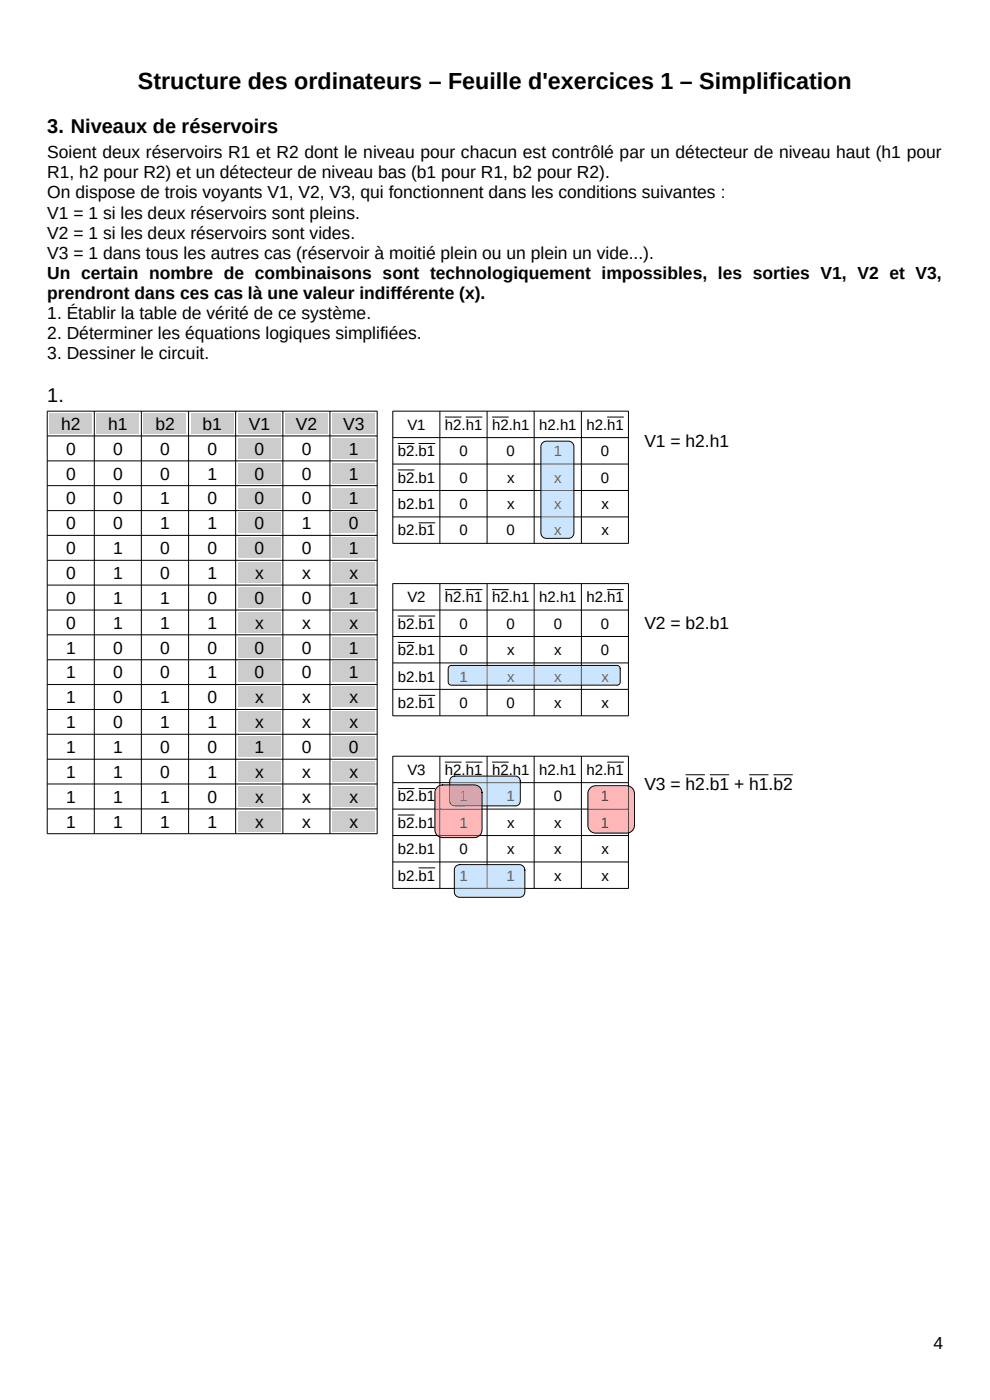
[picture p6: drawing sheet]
<svg xmlns="http://www.w3.org/2000/svg" width="210mm" height="297mm" viewBox="0 0 210 297" stroke-linecap="round" stroke-linejoin="round" font-family="sans-serif">
<g fill="#ccc">
<path d="M10.5 87.7h9v4.3h-9z" fill-rule="evenodd"/>
<path d="M20.5 87.7h9v4.3h-9z" fill-rule="evenodd"/>
<path d="M30.5 87.7h9v4.3h-9z" fill-rule="evenodd"/>
<path d="M40.5 87.7h9v4.3h-9z" fill-rule="evenodd"/>
<path d="M50.5 87.7h9v4.3h-9z" fill-rule="evenodd"/>
<path d="M60.5 87.7h9v4.3h-9z" fill-rule="evenodd"/>
<path d="M70.5 87.7h9v4.3h-9z" fill-rule="evenodd"/>
<path d="M50.5 93h9v4.2h-9z" fill-rule="evenodd"/>
<path d="M70.5 93h9v4.2h-9z" fill-rule="evenodd"/>
<path d="M50.5 98.2h9v4.3h-9z" fill-rule="evenodd"/>
<path d="M70.5 98.2h9v4.3h-9z" fill-rule="evenodd"/>
<path d="M50.5 103.5h9v4.3h-9z" fill-rule="evenodd"/>
<path d="M70.5 103.5h9v4.3h-9z" fill-rule="evenodd"/>
<path d="M50.5 108.8h9v4.2h-9z" fill-rule="evenodd"/>
<path d="M70.5 108.8h9v4.2h-9z" fill-rule="evenodd"/>
<path d="M50.5 114.1h9v4.2h-9z" fill-rule="evenodd"/>
<path d="M70.5 114.1h9v4.2h-9z" fill-rule="evenodd"/>
<path d="M50.5 119.3h9v4.3h-9z" fill-rule="evenodd"/>
<path d="M70.5 119.3h9v4.3h-9z" fill-rule="evenodd"/>
<path d="M50.5 124.6h9v4.3h-9z" fill-rule="evenodd"/>
<path d="M70.5 124.6h9v4.3h-9z" fill-rule="evenodd"/>
<path d="M50.5 129.9h9v4.2h-9z" fill-rule="evenodd"/>
<path d="M70.5 129.9h9v4.2h-9z" fill-rule="evenodd"/>
<path d="M50.5 135.2h9v4.2h-9z" fill-rule="evenodd"/>
<path d="M70.5 135.2h9v4.2h-9z" fill-rule="evenodd"/>
<path d="M50.5 140.4h9v4.3h-9z" fill-rule="evenodd"/>
<path d="M70.5 140.4h9v4.3h-9z" fill-rule="evenodd"/>
<path d="M50.5 145.7h9v4.3h-9z" fill-rule="evenodd"/>
<path d="M70.5 145.7h9v4.3h-9z" fill-rule="evenodd"/>
<path d="M50.5 151h9v4.2h-9z" fill-rule="evenodd"/>
<path d="M70.5 151h9v4.2h-9z" fill-rule="evenodd"/>
<path d="M50.5 156.3h9v4.2h-9z" fill-rule="evenodd"/>
<path d="M70.5 156.3h9v4.2h-9z" fill-rule="evenodd"/>
<path d="M50.5 161.5h9v4.3h-9z" fill-rule="evenodd"/>
<path d="M70.5 161.5h9v4.3h-9z" fill-rule="evenodd"/>
<path d="M50.5 166.8h9v4.3h-9z" fill-rule="evenodd"/>
<path d="M70.5 166.8h9v4.3h-9z" fill-rule="evenodd"/>
<path d="M50.5 172.1h9v4.2h-9z" fill-rule="evenodd"/>
<path d="M70.5 172.1h9v4.2h-9z" fill-rule="evenodd"/>
</g>
<g fill="none" stroke="#000" stroke-width=".21">
<path d="M10 87.2h70M10 92.5h70M10 97.8h70M10 87.2v89.7h70v-89.7M20 87.2v89.7M30 87.2v89.7M40 87.2v89.7M50 87.2v89.7M60 87.2v89.7M70 87.2v89.7M83.3 87.2h50M83.3 92.8h50"/>
<path d="M83.3 98.4h50M83.3 87.2v28.1h50v-28.1M84.4 94.1h3.5M84.4 99.7h3.5M88.8 94.1h3.5M93.3 87.2v28.1M94.4 88.5h3.5M98.8 88.5h3.5M103.3 87.2v28.1M104.4 88.5h3.5M113.3 87.2v28.1M123.3 87.2v28.1"/>
<path d="M128.8 88.5h3.5M10 103h70M10 108.3h70M10 113.6h70M10 118.9h70M83.3 104.1h50M83.3 109.7h50M88.8 110.9h3.5M10 124.1h70M10 129.4h70M10 134.7h70M10 140h70"/>
<path d="M83.3 129.4h50M83.3 123.8h50M83.3 135h50M83.3 123.8v28.1M84.4 130.7h3.5M84.4 136.3h3.5M88.8 130.7h3.5M93.3 123.8v28.1M94.4 125.1h3.5M98.8 125.1h3.5M103.3 123.8v28.1M104.4 125.1h3.5"/>
<path d="M113.3 123.8v28.1M123.3 123.8v28.1M128.8 125.1h3.5M133.3 123.8v28.1M10 145.2h70M10 150.5h70M10 155.8h70M83.3 140.6h50M83.3 146.2h50M83.3 151.9h50M88.8 147.5h3.5M10 161.1h70"/>
<path d="M10 166.3h70M10 171.6h70M83.3 166h50M83.3 171.6h50M83.3 177.3h50M83.3 160.4h50v28.1h-50zM84.4 167.3h3.5M84.4 172.9h3.5M88.8 167.3h3.5M93.3 160.4v28.1M94.4 161.7h3.5M98.8 161.7h3.5"/>
<path d="M103.3 160.4v28.1M104.4 161.7h3.5M113.3 160.4v28.1M123.3 160.4v28.1M128.8 161.7h3.5M145.4 164.4h4.1M150.6 164.4h4.1M158.9 164.4h4.1M164.1 164.4h4.1M83.3 182.9h50M88.8 184.1h3.5"/>
</g>
<path d="M115 94l.9-.4h4.7a1.17 1.17 0 0 1 1.1 1.2v18.2a1.14 1.14 0 0 1-1.1 1.2h-4.7a1.17 1.17 0 0 1-1.2-1.2v-18.2z" fill-rule="evenodd" fill="#9cf"/>
<path d="M115 94l.9-.4h4.7a1.17 1.17 0 0 1 1.1 1.2v18.2a1.14 1.14 0 0 1-1.1 1.2h-4.7a1.17 1.17 0 0 1-1.2-1.2v-18.2z" fill="none" stroke="#000" stroke-width=".21"/>
<path d="M95.3 141.4l.5-.2h35.1l.3 .1 .3 .4 .1 3-.2 .5-.5 .2h-35.1l-.5-.2-.2-.5v-2.8z" fill-rule="evenodd" fill="#9cf"/>
<path d="M95.3 141.4l.5-.2h35.1l.3 .1 .3 .4 .1 3-.2 .5-.5 .2h-35.1l-.5-.2-.2-.5v-2.8z" fill="none" stroke="#000" stroke-width=".21"/>
<path d="M96.7 183.8l.8-.4h12.7a1.17 1.17 0 0 1 1.1 1.2v4.6a1.17 1.17 0 0 1-1.1 1.2h-12.7a1.17 1.17 0 0 1-1.1-1.2v-4.6z" fill-rule="evenodd" fill="#9cf"/>
<path d="M96.7 183.8l.8-.4h12.7a1.17 1.17 0 0 1 1.1 1.2v4.6a1.17 1.17 0 0 1-1.1 1.2h-12.7a1.17 1.17 0 0 1-1.1-1.2v-4.6z" fill="none" stroke="#000" stroke-width=".21"/>
<path d="M95.7 165l.7-.4h12.9a1.05 1.05 0 0 1 1.1 1.1v4.2a1.02 1.02 0 0 1-1.1 1.1h-12.8a1.05 1.05 0 0 1-1.1-1.1v-4.2z" fill-rule="evenodd" fill="#9cf"/>
<path d="M95.7 165l.7-.4h12.9a1.05 1.05 0 0 1 1.1 1.1v4.2a1.02 1.02 0 0 1-1.1 1.1h-12.8a1.05 1.05 0 0 1-1.1-1.1v-4.2z" fill="none" stroke="#000" stroke-width=".21"/>
<path d="M92.6 167.1l.8-.5 .5-.1h6.7a1.67 1.67 0 0 1 1.7 1.7v7.8a1.67 1.67 0 0 1-1.7 1.7h-6.7a1.67 1.67 0 0 1-1.6-1.7v-7.8z" fill-rule="evenodd" fill="#ff6d6d"/>
<path d="M92.6 167.1l.8-.5 .5-.1h6.7a1.67 1.67 0 0 1 1.7 1.7v7.8a1.67 1.67 0 0 1-1.7 1.7h-6.7a1.67 1.67 0 0 1-1.6-1.7v-7.8z" fill="none" stroke="#000" stroke-width=".21"/>
<path d="M125.1 167.3l.7-.5 .5-.1h6.6a1.65 1.65 0 0 1 1.7 1.6v6.8a1.65 1.65 0 0 1-1.7 1.6h-6.6a1.65 1.65 0 0 1-1.6-1.6v-6.8z" fill-rule="evenodd" fill="#ff6d6d"/>
<path d="M125.1 167.3l.7-.5 .5-.1h6.6a1.65 1.65 0 0 1 1.7 1.6v6.8a1.65 1.65 0 0 1-1.7 1.6h-6.6a1.65 1.65 0 0 1-1.6-1.6v-6.8z" fill="none" stroke="#000" stroke-width=".21"/>
<text font-size="4.9" x="29.2" y="18.9">Structure des ordinateurs – Feuille d'exercices 1 – Simplification</text>
<g font-size="4.2">
<text x="10" y="28.1">3. Niveaux de réservoirs</text>
<text x="10" y="85.2">1.</text>
</g>
<g font-size="3.7">
<text x="10" y="33.5">Soient deux réservoirs R1 et R2 dont le niveau pour chacun est contrôlé par un détecteur de niveau haut (h1 pour</text>
<text x="10" y="37.8">R1, h2 pour R2) et un détecteur de niveau bas (b1 pour R1, b2 pour R2).</text>
<text x="10" y="42.1">On dispose de trois voyants V1, V2, V3, qui fonctionnent dans les conditions suivantes :</text>
<text x="10" y="46.4">V1 = 1 si les deux réservoirs sont pleins.</text>
<text x="10" y="50.6">V2 = 1 si les deux réservoirs sont vides.</text>
<text x="10" y="54.9">V3 = 1 dans tous les autres cas (réservoir à moitié plein ou un plein un vide...).</text>
<text x="10" y="59.2">Un certain nombre de combinaisons sont technologiquement impossibles, les sorties V1, V2 et V3,</text>
<text x="10" y="63.4">prendront dans ces cas là une valeur indifférente (x).</text>
<text x="10" y="67.7">1. Établir la table de vérité de ce système.</text>
<text x="10" y="72">2. Déterminer les équations logiques simplifiées.</text>
<text x="10" y="76.2">3. Dessiner le circuit.</text>
<text x="13" y="91.2">h2</text>
<text x="23" y="91.2">h1</text>
<text x="33" y="91.2">b2</text>
<text x="43" y="91.2">b1</text>
<text x="52.8" y="91.2">V1</text>
<text x="62.8" y="91.2">V2</text>
<text x="72.8" y="91.2">V3</text>
<text x="136.7" y="94.9">V1 = h2.h1</text>
<text x="14" y="96.4">0</text>
<text x="14" y="101.7">0</text>
<text x="24" y="96.4">0</text>
<text x="24" y="101.7">0</text>
<text x="34" y="96.4">0</text>
<text x="34" y="101.7">0</text>
<text x="44" y="96.4">0</text>
<text x="44" y="101.7">1</text>
<text x="54" y="96.4">0</text>
<text x="54" y="101.7">0</text>
<text x="64" y="96.4">0</text>
<text x="64" y="101.7">0</text>
<text x="74" y="96.4">1</text>
<text x="74" y="101.7">1</text>
<text x="14" y="107">0</text>
<text x="24" y="107">0</text>
<text x="34" y="107">1</text>
<text x="44" y="107">0</text>
<text x="54" y="107">0</text>
<text x="64" y="107">0</text>
<text x="74" y="107">1</text>
<text x="14" y="112.3">0</text>
<text x="24" y="112.3">0</text>
<text x="34" y="112.3">1</text>
<text x="44" y="112.3">1</text>
<text x="54" y="112.3">0</text>
<text x="64" y="112.3">1</text>
<text x="74" y="112.3">0</text>
<text x="14" y="117.5">0</text>
<text x="24" y="117.5">1</text>
<text x="34" y="117.5">0</text>
<text x="44" y="117.5">0</text>
<text x="54" y="117.5">0</text>
<text x="64" y="117.5">0</text>
<text x="74" y="117.5">1</text>
<text x="14" y="122.8">0</text>
<text x="24" y="122.8">1</text>
<text x="34" y="122.8">0</text>
<text x="44" y="122.8">1</text>
<text x="54.1" y="122.8">x</text>
<text x="64.1" y="122.8">x</text>
<text x="74.1" y="122.8">x</text>
<text x="14" y="128.1">0</text>
<text x="24" y="128.1">1</text>
<text x="34" y="128.1">1</text>
<text x="44" y="128.1">0</text>
<text x="54" y="128.1">0</text>
<text x="64" y="128.1">0</text>
<text x="74" y="128.1">1</text>
<text x="14" y="133.4">0</text>
<text x="24" y="133.4">1</text>
<text x="34" y="133.4">1</text>
<text x="44" y="133.4">1</text>
<text x="54.1" y="133.4">x</text>
<text x="64.1" y="133.4">x</text>
<text x="74.1" y="133.4">x</text>
<text x="136.7" y="133.4">V2 = b2.b1</text>
<text x="14" y="138.6">1</text>
<text x="14" y="143.9">1</text>
<text x="24" y="138.6">0</text>
<text x="24" y="143.9">0</text>
<text x="34" y="138.6">0</text>
<text x="34" y="143.9">0</text>
<text x="44" y="138.6">0</text>
<text x="44" y="143.9">1</text>
<text x="54" y="138.6">0</text>
<text x="54" y="143.9">0</text>
<text x="64" y="138.6">0</text>
<text x="64" y="143.9">0</text>
<text x="74" y="138.6">1</text>
<text x="74" y="143.9">1</text>
<text x="14" y="149.2">1</text>
<text x="24" y="149.2">0</text>
<text x="34" y="149.2">1</text>
<text x="44" y="149.2">0</text>
<text x="54.1" y="149.2">x</text>
<text x="64.1" y="149.2">x</text>
<text x="74.1" y="149.2">x</text>
<text x="14" y="154.5">1</text>
<text x="24" y="154.5">0</text>
<text x="34" y="154.5">1</text>
<text x="44" y="154.5">1</text>
<text x="54.1" y="154.5">x</text>
<text x="64.1" y="154.5">x</text>
<text x="74.1" y="154.5">x</text>
<text x="14" y="159.7">1</text>
<text x="24" y="159.7">1</text>
<text x="34" y="159.7">0</text>
<text x="44" y="159.7">0</text>
<text x="54" y="159.7">1</text>
<text x="64" y="159.7">0</text>
<text x="74" y="159.7">0</text>
<text x="14" y="165">1</text>
<text x="24" y="165">1</text>
<text x="34" y="165">0</text>
<text x="44" y="165">1</text>
<text x="54.1" y="165">x</text>
<text x="64.1" y="165">x</text>
<text x="74.1" y="165">x</text>
<text x="136.7" y="167.5">V3 = h2.b1 + h1.b2</text>
<text x="14" y="170.3">1</text>
<text x="24" y="170.3">1</text>
<text x="34" y="170.3">1</text>
<text x="44" y="170.3">0</text>
<text x="54.1" y="170.3">x</text>
<text x="64.1" y="170.3">x</text>
<text x="74.1" y="170.3">x</text>
<text x="14" y="175.6">1</text>
<text x="24" y="175.6">1</text>
<text x="34" y="175.6">1</text>
<text x="44" y="175.6">1</text>
<text x="54.1" y="175.6">x</text>
<text x="64.1" y="175.6">x</text>
<text x="74.1" y="175.6">x</text>
<text x="198" y="286.2">4</text>
</g>
<g font-size="3.2">
<text x="86.4" y="91.2">V1</text>
<text x="94.4" y="91.2">h2.h1</text>
<text x="104.4" y="91.2">h2.h1</text>
<text x="114.4" y="91.2">h2.h1</text>
<text x="124.4" y="91.2">h2.h1</text>
<text x="84.4" y="96.8">b2.b1</text>
<text x="97.5" y="96.8">0</text>
<text x="107.5" y="96.8">0</text>
<text x="117.5" y="96.8">1</text>
<text x="127.5" y="96.8">0</text>
<text x="84.4" y="102.4">b2.b1</text>
<text x="84.4" y="108">b2.b1</text>
<text x="97.5" y="102.4">0</text>
<text x="97.5" y="108">0</text>
<text x="107.6" y="102.4">x</text>
<text x="107.6" y="108">x</text>
<text x="117.6" y="102.4">x</text>
<text x="117.6" y="108">x</text>
<text x="127.5" y="102.4">0</text>
<text x="127.6" y="108">x</text>
<text x="84.4" y="113.6">b2.b1</text>
<text x="97.5" y="113.6">0</text>
<text x="107.5" y="113.6">0</text>
<text x="117.6" y="113.6">x</text>
<text x="127.6" y="113.6">x</text>
<text x="86.4" y="127.8">V2</text>
<text x="94.4" y="127.8">h2.h1</text>
<text x="104.4" y="127.8">h2.h1</text>
<text x="114.4" y="127.8">h2.h1</text>
<text x="124.4" y="127.8">h2.h1</text>
<text x="84.4" y="133.4">b2.b1</text>
<text x="97.5" y="133.4">0</text>
<text x="107.5" y="133.4">0</text>
<text x="117.5" y="133.4">0</text>
<text x="127.5" y="133.4">0</text>
<text x="84.4" y="139">b2.b1</text>
<text x="97.5" y="139">0</text>
<text x="107.6" y="139">x</text>
<text x="117.6" y="139">x</text>
<text x="127.5" y="139">0</text>
<text x="84.4" y="144.6">b2.b1</text>
<text x="97.5" y="144.6">1</text>
<text x="107.6" y="144.6">x</text>
<text x="117.6" y="144.6">x</text>
<text x="127.6" y="144.6">x</text>
<text x="84.4" y="150.2">b2.b1</text>
<text x="97.5" y="150.2">0</text>
<text x="107.5" y="150.2">0</text>
<text x="117.6" y="150.2">x</text>
<text x="127.6" y="150.2">x</text>
<text x="86.4" y="164.4">V3</text>
<text x="94.4" y="164.4">h2.h1</text>
<text x="104.4" y="164.4">h2.h1</text>
<text x="114.4" y="164.4">h2.h1</text>
<text x="124.4" y="164.4">h2.h1</text>
<text x="84.4" y="170">b2.b1</text>
<text x="97.5" y="170">1</text>
<text x="107.5" y="170">1</text>
<text x="117.5" y="170">0</text>
<text x="127.5" y="170">1</text>
<text x="84.4" y="175.6">b2.b1</text>
<text x="97.5" y="175.6">1</text>
<text x="107.6" y="175.6">x</text>
<text x="117.6" y="175.6">x</text>
<text x="127.5" y="175.6">1</text>
<text x="84.4" y="181.2">b2.b1</text>
<text x="97.5" y="181.2">0</text>
<text x="107.6" y="181.2">x</text>
<text x="117.6" y="181.2">x</text>
<text x="127.6" y="181.2">x</text>
<text x="84.4" y="186.8">b2.b1</text>
<text x="97.5" y="186.8">1</text>
<text x="107.5" y="186.8">1</text>
<text x="117.6" y="186.8">x</text>
<text x="127.6" y="186.8">x</text>
</g>
</svg>
